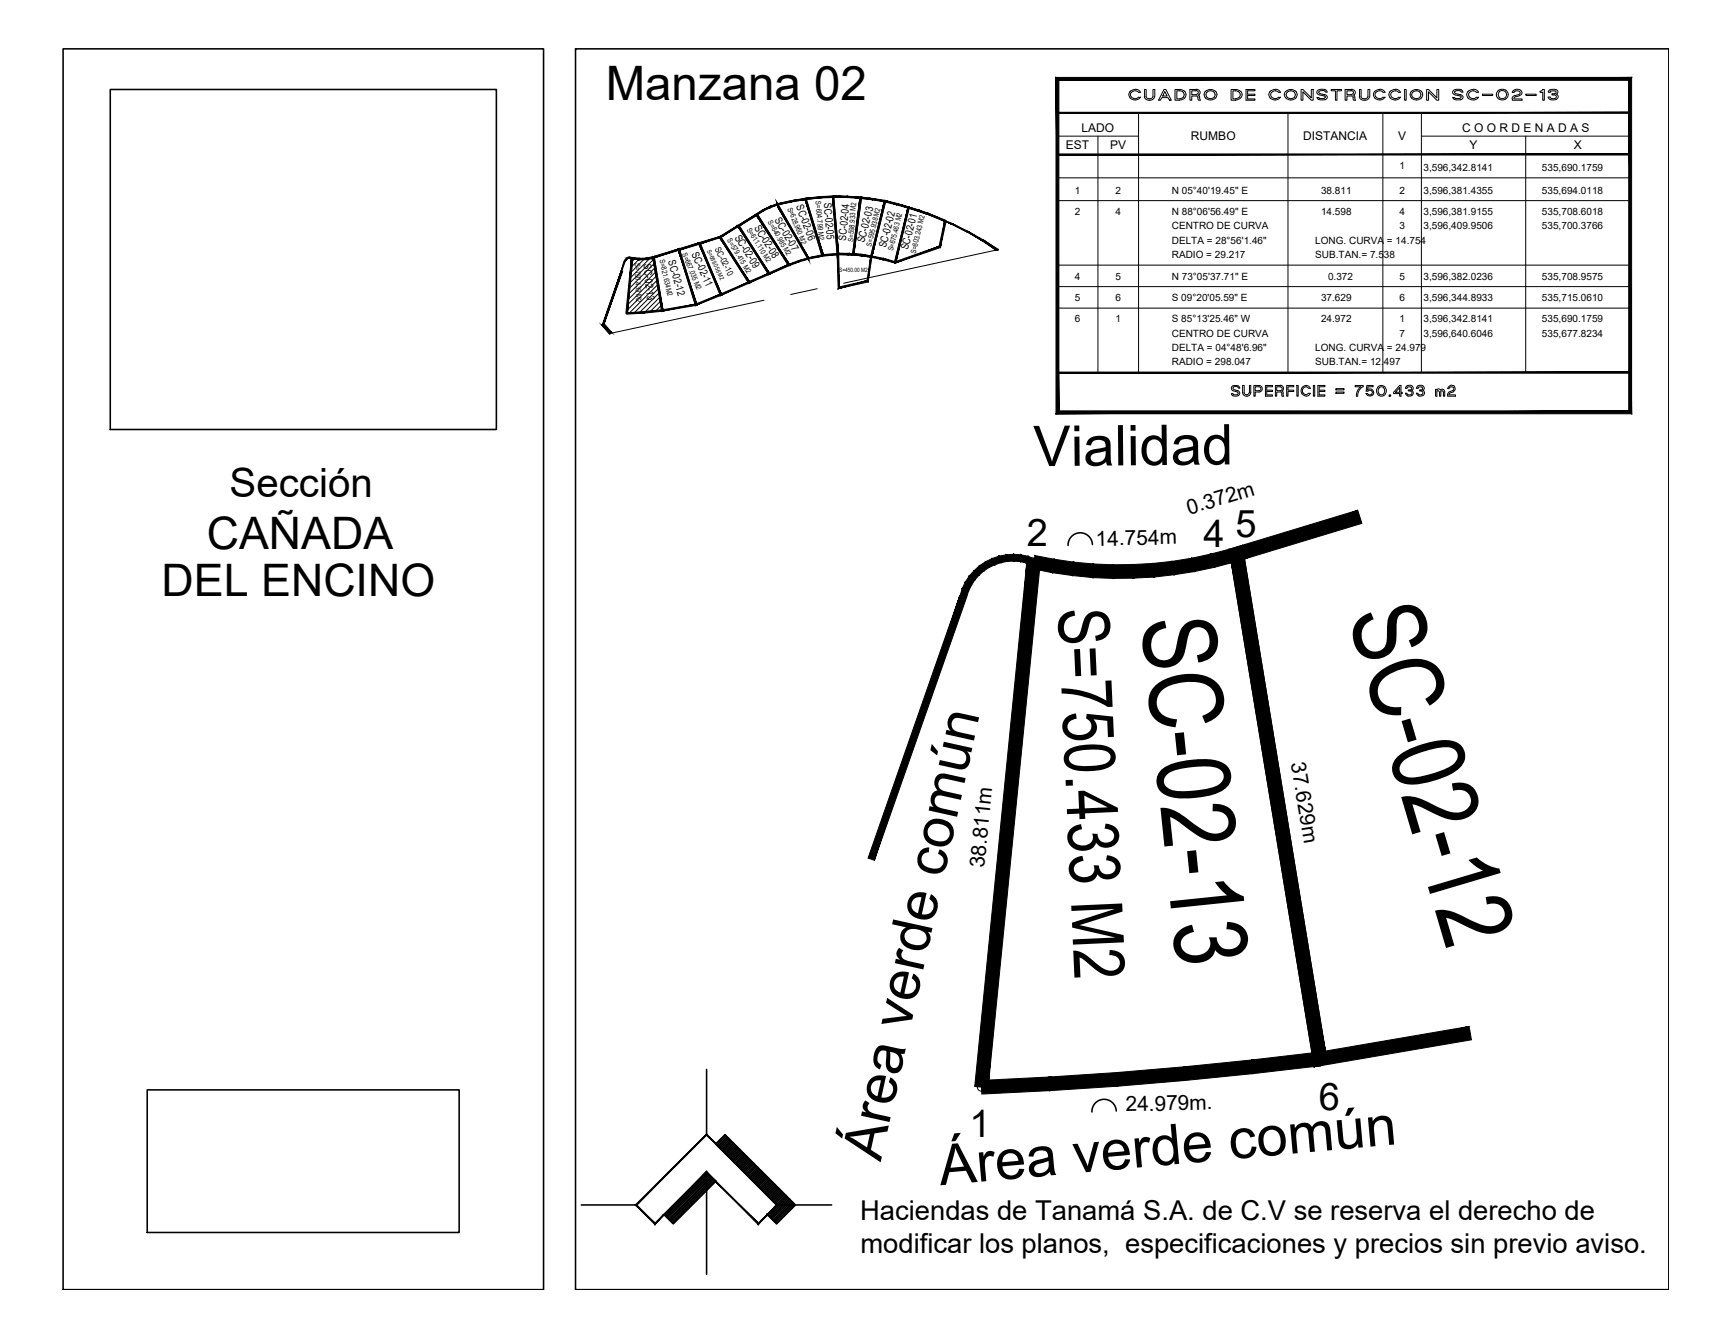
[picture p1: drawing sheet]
<svg xmlns="http://www.w3.org/2000/svg" width="279mm" height="216mm" viewBox="0 0 279 216" stroke-linecap="round" stroke-linejoin="round" font-family="sans-serif">
<!-- layer: Polig_Lote -->
<g fill="#000" stroke="#000" stroke-width=".16">
<path d="M105.4 41.7l.1-.1zM105.4 41.5l.2-.1-.1 .2zM198.7 88.7l1.9-.6-1.4 2.3zM199.2 90.4l.1 .4-.4 .1z"/>
<path d="M109.8 40.4l3.2-1-.1-.2zM109.5 40.2l3.4-1-3.1 1.2zM109.5 40.2l3 8.8-2.7-8.6zM109.5 40.2l3 8.8-.2 .3zM112.5 49l-.2 .3 4-1.8zM112.3 49.3l4-1.8 .3 .1zM112.8 39.3l3.5 8.2 .3 .1zM112.8 39.3h.3l3.5 8.3z"/>
<path d="M116.4 38.3l2.9-1.8-.1-.1zM116.1 38.2l3.1-1.8-2.8 1.9zM116.1 38.2l4.9 7.2-4.6-7.1zM116.1 38.2l4.9 7.2-.1 .3zM121 45.4l-.1 .3 3.1-1.5zM120.9 45.7l3.1-1.5 .4 .1zM119.2 36.5l4.8 7.7 .4 .1zM119.2 36.5l.2-.1 5 7.9z"/>
<path d="M119.4 36.5l2.9-1.7-.1-.2zM119.1 36.4l3.1-1.8-2.8 1.9zM119.1 36.4l5.1 7.6-4.8-7.5zM119.1 36.4l5.1 7.6-.1 .3zM124.2 44l-.1 .3 3.1-1.6zM124.1 44.3l3.1-1.6 .4 .2zM122.1 34.7l5.1 8 .4 .2zM122.1 34.7l.2-.1 5.3 8.3z"/>
<path d="M122.1 34.7l5.4 8-5.2-8.1zM122.1 34.7l5.4 8-.2 .2z"/>
<path d="M125.4 32.6l.2 .9 5 8.2zM125.6 33.5l5 8.2-.1 .1z"/>
<path d="M124.3 33.3l1.2-.4v.2zM124.3 33.3l.1 .2 1.1-.4zM123.2 33.9l1.1-.6 .1 .2zM123.2 33.9l.1 .2 1.1-.6zM122.2 34.6l1-.7 .1 .2zM122.2 34.6l.1 .1 1-.6z"/>
<path d="M127.7 32.4l2.4-.4v.2zM127.7 32.4l.1 .2 2.3-.4zM125.5 32.9l2.2-.5 .1 .2zM125.5 32.9v.2l2.3-.5z"/>
<path d="M130 32.1l3 9.1-2.8-9.1zM130 32.1l3 9.1-.3 .1z"/>
<path d="M132.3 31.8l2.2-.2 .1 .3zM132.3 31.8v.2l2.3-.1zM130.1 32l2.2-.2v.2zM130.1 32v.2l2.2-.2z"/>
<path d="M136.8 31.7l2.2 .1v.3zM136.8 31.7v.2l2.2 .2zM134.5 31.6l2.3 .1v.2zM134.5 31.6l.1 .3h2.2z"/>
<path d="M139 31.9l-1.2 9.1 1.3-9.1zM139 31.9l-1.2 9.1z"/>
<path d="M138.9 31.9l-1 9.2 1.2-9.2zM138.9 31.9l-1 9.2-.2-.1z"/>
<path d="M138.9 31.9l-1 9.2 1.2-9.2zM138.9 31.9l-1 9.2-.2-.1z"/>
<path d="M141 32.1l1.9 .4zM141 32.2l1.9 .3zM139 31.9l2 .2zM139 31.9l2 .3z"/>
<path d="M141 32.1l1.9 .3v.2zM141 32.1v.2l1.9 .3zM139 31.8l2 .3v.2zM139 31.8v.3l2 .2z"/>
<path d="M142.8 32.4l-2 9.1 2.2-9zM142.8 32.4l-2 9.1-.2-.1z"/>
<path d="M144.9 32.9l1.9 .5-.1 .2zM144.9 32.9l-.1 .2 1.9 .5zM142.9 32.4l2 .5-.1 .2zM142.9 32.4v.2l1.9 .5z"/>
<path d="M146.6 33.5l-1.9 8.9 2.1-8.9zM146.6 33.5l-1.9 8.9-.2-.1z"/>
<path d="M149.8 34.4l2.9 1.2-.1 .2zM149.8 34.4l-.1 .2 2.9 1.2zM146.8 33.4l3 1-.1 .2zM146.8 33.4l-.1 .2 3 1z"/>
<path d="M101.2 50.5l2.9 .1-2.9 .1zM101.2 50.5l2.9 .1v-.3zM104.1 50.3h2.9l-2.9 .3zM104.1 50.3h2.9v-.3z"/>
<path d="M102.1 41.6l1.1 .4-1.1-.2zM102.1 41.6l1.1 .4v-.3zM103.2 41.7l1.2 .2-1.2 .1zM103.2 41.7l1.2 .2-.1-.2zM104.3 41.7h1.2l-1.1 .2zM104.3 41.7h1.2l-.1-.2z"/>
<path d="M102 41.7l-.7 8.9 .9-8.9zM102 41.7l-.7 8.9h-.2z"/>
<path d="M105.4 41.7l1.4 8.4h.3zM105.6 41.4l1.5 8.7-1.7-8.4z"/>
<path d="M107 50l-.1 .3 5.4-1.2zM106.9 50.3l5.4-1.2 .3 .2zM109.5 40.4l2.8 8.7 .3 .2zM109.7 40.1l2.9 9.2-3.1-8.9zM105.7 41.6l3.8-1.2 .2-.3zM105.4 41.5l4.3-1.4-4 1.5zM105.4 41.5l1.6 8.5-1.3-8.4zM105.4 41.5l1.6 8.5-.1 .3z"/>
<path d="M116.5 47.4l-.1 .3 4.4-2.1zM116.4 47.7l4.4-2.1h.3zM116.2 38.4l4.6 7.2h.3zM116.4 38.2l4.7 7.4-4.9-7.2zM113.1 39.4l3.1-1 .2-.2zM112.8 39.2l3.6-1-3.3 1.2zM112.8 39.2l3.7 8.2-3.4-8zM112.8 39.2l3.7 8.2-.1 .3z"/>
<path d="M128.9 42.1l1.6-.5 .1 .2zM128.9 42.1l.1 .2 1.6-.5zM127.4 42.7l1.5-.6 .1 .2zM127.4 42.7l.1 .2 1.5-.6z"/>
<path d="M125.6 33.5l5.1 8.6-.3-.8zM125.4 32.6l5 8.7-4.8-7.8z"/>
<path d="M130 32.1l2.7 9.2 .3-.1zM130 32.1h.2l2.8 9.1z"/>
<path d="M130.5 41.6l2.4-.5v.3zM130.5 41.6l.1 .2 2.3-.4z"/>
<path d="M134.4 31.8l.8 9.2h.3zM134.4 31.8h.2l.9 9.2z"/>
<path d="M134.4 31.8l.8 9.2h.3zM134.4 31.8h.2l.9 9.2z"/>
<path d="M132.9 41.1l2.4-.2v.2zM132.9 41.1v.3l2.4-.3z"/>
<path d="M135.2 41l.4 5.3-.1-5.3zM135.2 41l.4 5.3-.2 .3zM135.6 46.3l-.2 .3 4.6-1.3zM135.4 46.6l4.6-1.3 .2 .2zM140.6 41.4l-.6 3.9 .2 .2zM140.6 41.4l.2 .1-.6 4z"/>
<path d="M135.3 40.9l2.5 .1v.2zM135.3 40.9v.2l2.5 .1z"/>
<path d="M142.8 32.4l-2.2 9 .2 .1zM142.8 32.4l.2 .1-2.2 9z"/>
<path d="M142.9 32.5l-2.2 9zM142.9 32.5l-2.2 9z"/>
<path d="M139.3 41.2l1.4 .2zM139.3 41.2l1.4 .3zM137.8 41l1.5 .2zM137.8 41l1.5 .2z"/>
<path d="M139.3 41.1l1.4 .2v.2zM139.3 41.1v.2l1.4 .2zM137.8 41l1.5 .1v.2zM137.8 41v.2l1.5 .1z"/>
<path d="M139 41.1l1.7 .2v.2zM139 41.1l-.1 .2 1.8 .2zM137.1 40.9l1.9 .2-.1 .2zM137.1 40.9v.3l1.8 .1zM135.3 40.9h1.8v.3zM135.3 40.9v.2l1.8 .1z"/>
<path d="M146.6 33.5l-2.1 8.8 .2 .1zM146.6 33.5h.2l-2.1 8.9z"/>
<path d="M144.6 42.3v.2l7.1-2.7zM144.6 42.5l7.1-2.7 .2 .2zM152.6 35.7l-.9 4.1 .2 .2zM152.6 35.7h.2l-.9 4.3z"/>
<path d="M142.7 41.7l1.9 .6v.2zM142.7 41.7l-.1 .3 2 .5zM140.7 41.3l2 .4-.1 .3zM140.7 41.3v.2l1.9 .5z"/>
<path d="M167.2 89.7l2.7 2.8-3.2-.7zM167.2 89.7l2.7 2.8 .4-2.2zM170.3 90.3l2.9 2.6-3.3-.4zM170.3 90.3l2.9 2.6 .2-2.1zM173.4 90.8l3.1 2.5-3.3-.4zM173.4 90.8l3.1 2.5 .1-2.2zM176.6 91.1l3.2 2.3-3.3-.1zM176.6 91.1l3.2 2.3v-2.2zM179.8 91.2l3.2 2.2h-3.2zM179.8 91.2l3.2 2.2v-2.2zM183 91.2l3.3 2-3.3 .2zM183 91.2l3.3 2-.1-2.2zM186.2 91l3.4 1.8-3.3 .4zM186.2 91l3.4 1.8-.3-2.2zM189.3 90.6l3.6 1.7-3.3 .5zM189.3 90.6l3.6 1.7-.4-2.2zM192.5 90.1l3.6 1.5-3.2 .7zM192.5 90.1l3.6 1.5-.5-2.1zM195.6 89.5l3.7 1.3-3.2 .8zM195.6 89.5l3.7 1.3-.6-2.1z"/>
<path d="M200.6 88.1l-1.7 2.8 15.3 79.9zM198.9 90.9l15.3 79.9-2.1 .4z"/>
<path d="M201 90.3l18.9-5.8-.6-2.1zM198.5 88.7l20.8-6.3-18.3 7.9zM198.5 88.7l15.6 81-13.1-79.4zM198.5 88.7l15.6 81-1.9 2.6zM214.1 169.7l-1.9 2.6 25.1-6.6zM212.2 172.3l25.1-6.6 .3 2.2z"/>
<path d="M165.8 90.6l-8.4 84.8 2.2 .3zM165.8 90.6l2.2 .3-8.4 84.8z"/>
<path d="M158.4 174.5l11.1 1.6-10.9 .6zM158.4 174.5l11.1 1.6-.1-2.2zM169.4 173.9l11.1 1.5-11 .7zM169.4 173.9l11.1 1.5-.2-2.2zM180.3 173.2l11.2 1.3-11 .9zM180.3 173.2l11.2 1.3-.3-2.2zM191.2 172.3l11.2 1.1-10.9 1.1zM191.2 172.3l11.2 1.1-.3-2.2zM202.1 171.2l11.2 .9-10.9 1.3zM202.1 171.2l11.2 .9-.3-2.2z"/>
</g>
<!-- layer: Polig_Mza -->
<g fill="#000" stroke="#000" stroke-width=".16">
<path d="M116.3 38.3l5.9-3.6v-.1zM116.3 38.2l5.9-3.6-5.9 3.7zM105.5 41.6l10.8-3.3v-.1zM105.4 41.5l10.9-3.3-10.8 3.4z"/>
<path d="M116.3 38.3l5.9-3.6v-.1zM116.3 38.2l5.9-3.6-5.9 3.7zM105.5 41.6l10.8-3.3v-.1zM105.4 41.5l10.9-3.3-10.8 3.4z"/>
<path d="M100.8 42.3l-3.5 10 .1 .1zM100.8 42.3h.2l-3.6 10.1z"/>
<path d="M100.5 43.8l-3.1 8.7h.1zM100.5 43.8h.1l-3.1 8.7z"/>
<path d="M102.1 41.6l1.1 .3-1.1-.1zM102.1 41.6l1.1 .3v-.1zM103.2 41.8l1.2 .1h-1.2zM103.2 41.8l1.2 .1-.1-.1zM104.3 41.8l1.2-.2-1.1 .3zM104.3 41.8l1.2-.2-.1-.1z"/>
<path d="M102 41.7l.1 .1v-.2zM102 41.6h.1l-.1 .1z"/>
<path d="M102.1 41.6l1.1 .3-1.1-.1zM102.1 41.6l1.1 .3v-.1zM103.2 41.8l1.2 .1h-1.2zM103.2 41.8l1.2 .1-.1-.1zM104.3 41.8l1.2-.2-1.1 .3zM104.3 41.8l1.2-.2-.1-.1z"/>
<path d="M102 41.7l.1 .1v-.2zM102 41.6h.1l-.1 .1z"/>
<path d="M101.7 41.5l.4 .1v.2zM101.7 41.5v.2l.4 .1zM101.3 41.6l.4-.1v.2zM101.3 41.6l.1 .2 .3-.1zM101 41.9l.3-.3 .1 .2zM101 41.9l.1 .1 .3-.2zM101 41.9l.1 .1-.3 .3zM101.1 42l-.3 .3h.2z"/>
<path d="M158.7 38.8l2.3 1.6h-.1zM158.7 38.8l-.1 .1 2.3 1.5zM156.2 37.4l2.5 1.4-.1 .1zM156.2 37.4l2.4 1.5zM153.7 36.1l2.5 1.3zM153.7 36.1l-.1 .1 2.6 1.2zM151.1 34.9l2.6 1.2-.1 .1zM151.1 34.9l-.1 .1 2.6 1.2zM148.4 33.9l2.7 1-.1 .1zM148.4 33.9v.2l2.6 .9zM145.7 33.1l2.7 .8v.2zM145.7 33.1v.1l2.7 .9zM142.9 32.4l2.8 .7v.1zM142.9 32.4v.1l2.8 .7zM140.4 32l2.5 .4v.1zM140.4 32v.1l2.5 .4zM138 31.8l2.4 .2v.1zM138 31.8v.1l2.4 .2zM135.5 31.7l2.5 .1v.1zM135.5 31.7v.1l2.5 .1zM133 31.8l2.5-.1v.1zM133 31.8v.1l2.5-.1zM130.5 32l2.5-.2v.1zM130.5 32v.1l2.5-.2zM128 32.4l2.5-.4v.1zM128 32.4v.1l2.5-.4zM125.5 32.9l2.5-.5v.1zM125.5 32.9v.2l2.5-.6zM124.3 33.4l1.2-.5v.2zM124.3 33.4l.1 .1 1.1-.4zM123.2 33.9l1.1-.5 .1 .1zM123.2 33.9l.1 .1 1.1-.5zM122.2 34.6l1-.7 .1 .1zM122.2 34.6v.1l1.1-.7z"/>
<path d="M158.8 38.7l2.4 1.6v.1zM158.8 38.7v.2l2.4 1.5zM156.3 37.4l2.5 1.3v.2zM156.3 37.4v.1l2.5 1.4zM153.7 36.1l2.6 1.3v.1zM153.7 36.1v.1l2.6 1.3zM151.1 35l2.6 1.1v.1zM151.1 35v.1l2.6 1.1zM148.4 34l2.7 1v.1zM148.4 34v.1l2.7 1zM145.7 33.1l2.7 .9v.1zM145.7 33.1v.1l2.7 .9zM142.9 32.4l2.8 .7v.1zM142.9 32.4v.1l2.8 .7zM140.4 32l2.5 .4v.1zM140.4 32v.1l2.5 .4zM138 31.8l2.4 .2v.1zM138 31.8v.1l2.4 .2zM135.5 31.7l2.5 .1v.1zM135.5 31.7v.1l2.5 .1zM133 31.8l2.5-.1v.1zM133 31.8v.1l2.5-.1zM130.5 32l2.5-.2v.1zM130.5 32v.1l2.5-.2zM128 32.4l2.5-.4v.1zM128 32.4v.1l2.5-.4zM125.5 32.9l2.5-.5v.1zM125.5 32.9v.2l2.5-.6zM124.3 33.4l1.2-.5v.2zM124.3 33.4l.1 .1 1.1-.4zM123.2 33.9l1.1-.5 .1 .1zM123.2 33.9l.1 .1 1.1-.5zM122.2 34.6l1-.7 .1 .1zM122.2 34.6v.1l1.1-.7z"/>
<path d="M166.1 89.8l1.1 .5-.5 1zM166.1 89.8l-.4 1.1 1 .4zM164.9 89.6l1.2 .2-.4 1.1zM164.9 89.6l-.2 1.1 1 .2zM163.7 89.5l1.2 .1-.2 1.1zM163.7 89.5v1.1l1 .1zM162.5 89.6l1.2-.1v1.1zM162.5 89.6l.2 1h1zM161.4 89.8l1.1-.2 .2 1zM161.4 89.8l.3 1.1 1-.3zM160.3 90.2l1.1-.4 .3 1.1zM160.3 90.2l.4 1 1-.3zM159.2 90.7l1.1-.5 .4 1zM159.2 90.7l.6 .9 .9-.4zM158.2 91.3l1-.6 .6 .9zM158.2 91.3l.7 .9 .9-.6zM157.3 92.1l.9-.8 .7 .9zM157.3 92.1l.8 .8 .8-.7zM157.3 92.1l.8 .8-1.6 .1zM156.5 93l.9 .7 .7-.8zM156.5 93l.9 .7-1.5 .3zM155.9 94l1 .5 .5-.8zM155.9 94l1 .5-1.5 .6zM155.4 95.1l1 .4 .5-1zM155.4 95.1l1 .4-1.3 .7zM155.1 96.2l1 .2 .3-.9z"/>
<path d="M155 96.2l-14.8 42.4 1 .3zM155 96.2l1.1 .2-14.9 42.5z"/>
</g>
<!-- layer: CVL_PUNTO -->
<g fill="none" stroke="#000" stroke-width=".16">
<path d="M166.9 90.8h.1M199 89.7h.1M199.8 89.5h.1M158.5 175.6h.1M213.1 171h.1"/>
<circle cx="166.9" cy="90.8" r=".66"/>
<circle cx="198.9" cy="89.7" r=".66"/>
<circle cx="199.7" cy="89.4" r=".66"/>
<circle cx="158.5" cy="175.5" r=".66"/>
<circle cx="213.1" cy="171" r=".66"/>
</g>
<!-- layer: CVL_CUADCON -->
<g fill="#000" stroke="#000" stroke-width=".16">
<path d="M170.5 12.5l.5 .5 92.5-.5zM171 13l92.5-.5-.5 .5zM263.5 12.5l-.5 .5 .5 53.8zM263 13l.5 53.8-.5-.4zM170.5 66.8h93l-.5-.4zM170.5 66.8l.5-.4h92zM170.5 12.5v54.3l.5-.4zM170.5 12.5l.5 .5v53.4z"/>
<path d="M170.8 18.1v.2l92.5-.2zM170.8 18.3l92.5-.2v.2z"/>
<path d="M170.8 24.9v.1l92.5-.1zM170.8 25l92.5-.1v.1z"/>
<path d="M170.8 60.1v.2l92.5-.2zM170.8 60.3l92.5-.2v.2z"/>
</g>
<!-- layer: CVL_CUADCON_LIN -->
<g fill="none" stroke="#000" stroke-width=".16">
<path d="M183.9 18.2v42M208 18.2v42M223.3 18.2v42M229.6 18.2v42M170.8 28.7h92.5M170.8 32.4h92.5M170.8 22h13.1M177.3 22v38.2M229.6 22h33.7M246.4 22v38.2M170.8 42.8h92.5M170.8 46.3h92.5"/>
<path d="M170.8 49.8h92.5M170.8 60.2h92.5"/>
</g>
<!-- layer: CVL_CUADCON_TIT -->
<g fill="none" stroke="#000" stroke-width=".16">
<path d="M198.9 63.5a.67 .67 0 0 0 1 .4M198.9 63.6h.2M199.1 63.5l.1 .2M199.2 62.3a.44 .44 0 0 0-.3 .4 .44 .44 0 0 0 .3 .4M199.2 62.5l-.1 .2 .2 .2M199.2 62.3h.8M199.2 63.1l.6 .2M199.3 62.9l.6 .2M199.8 63.3l.1 .3a.59 .59 0 0 1-.7 .1M199.9 63.1a.44 .44 0 0 1 .3 .4 .44 .44 0 0 1-.3 .4M200 62.3l.2 .4-.2-.1a.51 .51 0 0 0-.8-.1M200.7 63.4v-1.2h.2v1.2"/>
<path d="M200.7 63.4a.66 .66 0 0 0 .6 .6 .66 .66 0 0 0 .7-.6M200.9 63.4l.1 .2 .3 .1M201.3 63.8h.1M201.7 63.4v.2l-.3 .1M201.8 63.4v-1.2h.2v1.2M203.3 62.2a.53 .53 0 0 1 .6 .6 .53 .53 0 0 1-.6 .5M203.3 62.5a.32 .32 0 0 1 .4 .3 .32 .32 0 0 1-.4 .3M203.4 62.5h-.7v.6h.7M203.4 62.2h-.9v1.8h.2v-.7h.7M204.4 62.2h1.1v.3h-.9v.5h.9v.2h-.9v.6h.9v.2h-1.1zM206.7 62.5h-.5v.6h.5M206.8 62.5h.1"/>
<path d="M206.8 62.2a.53 .53 0 0 1 .5 .4 .53 .53 0 0 1-.2 .6M206.8 62.5a.32 .32 0 0 1 .3 .3 .32 .32 0 0 1-.4 .3M206.8 62.2h-.8v1.8h.2v-.7h.6M206.8 63.3l.2 .2M207 63.5l.1 .5M207.1 63.1l.1 .4M207.1 64h.2M207.2 63.5l.1 .5M207.8 62.2h1.1v.3h-.9v.5h.9v.2h-.9v.8h-.2zM209.5 62.2h.2v1.8h-.2zM210.3 62.6l-.2 .5 .2 .5M210.3 63.6l.6 .3"/>
<path d="M210.3 62.6a.74 .74 0 0 1 1.3 .1M210.5 63.4l.1 .2a.45 .45 0 0 0 .7-.1M211.3 62.7a.58 .58 0 0 0-.8-.1 .58 .58 0 0 0-.1 .9M211.4 63.5h.3M211.4 62.7h.3M211.6 63.5l-.4 .4-.3 .1M212.1 62.2h.2v1.8h-.2zM212.8 62.2h1.2v.3h-1v.5h1v.2h-1v.6h1v.2h-1.2zM215.8 62.8h1.3v.2h-1.3zM215.8 63.3h1.3v.2h-1.3zM219.1 64h.2M220.1 62.4a1.63 1.63 0 0 0-.8 1.6"/>
<path d="M220.2 62.5v-.3h-1.4v.3h1a1.71 1.71 0 0 0-.7 1.5M220.6 63.5a.67 .67 0 0 0 1.1 .2M220.6 63.6h.3M220.8 62.9a.6 .6 0 0 1 .9 0 .6 .6 0 0 1 0 .9M220.9 63.5a.44 .44 0 0 0 .6 .2M220.9 63v-.5h.9v-.3h-1l-.2 1h.3M220.9 63.2a.38 .38 0 0 1 .6-.1 .38 .38 0 0 1-.1 .6M222.7 62.4a.95 .95 0 0 0 0 1.5M222.7 62.4a.85 .85 0 0 1 1.1 .3 .85 .85 0 0 1-.3 1.2M222.7 63.8l.3 .2 .5-.2M222.7 62.7l.4-.2 .4 .2M222.7 62.7a.6 .6 0 0 0-.1 .8 .6 .6 0 0 0 .8 .2l.1-.1"/>
<path d="M223.5 62.7l.1 .6-.1 .2M224.4 63.8h.2v.2h-.2zM226 62.2h.3v1.1h.2v.3h-.2v.4h-.3v-.4h-.9v-.3zM226 62.6v.7h-.6zM227 63.5h.2M227 63.5l.3 .4M227 62.7h.2a.36 .36 0 0 1 .5-.2 .36 .36 0 0 1 .2 .4l-.1 .1M227.2 63.5l.2 .3M227.2 62.3l-.2 .4M227.2 62.3a.57 .57 0 0 1 .8-.1 .57 .57 0 0 1 .1 .8l-.1 .1M227.8 63.1a.32 .32 0 0 1 .2 .3 .32 .32 0 0 1-.2 .4l-.4-.1M227.8 63h-.4v.1h.4"/>
<path d="M228 63a.53 .53 0 0 1 .2 .7 .53 .53 0 0 1-.7 .3l-.2-.1M228.8 63.5h.2M228.8 63.5l.3 .4M228.8 62.7h.3M229 63.5a.44 .44 0 0 0 .6 .2M229 62.3l-.2 .4M229 62.3a.57 .57 0 0 1 .7-.1 .57 .57 0 0 1 .2 .8l-.1 .1M229.1 62.5l-.1 .2M229.5 63.1a.32 .32 0 0 1 .3 .3 .32 .32 0 0 1-.2 .4M229.6 63h-.3v.1h.3M229.6 62.5l.2 .3-.3 .2M229.6 62.5h-.5"/>
<path d="M229.8 63a.54 .54 0 0 1 .2 .7 .54 .54 0 0 1-.7 .3l-.2-.1M232 62.9a.36 .36 0 0 1 .6 .1M232.1 63.3l.1-.2 .2 .2M232.1 63v-.1h-.3v1.1h.3v-.7M232.5 63.3v.7h.2v-.7M232.6 63a.36 .36 0 0 1 .4-.2 .36 .36 0 0 1 .3 .4M232.7 63.3l.2-.2 .2 .2M233.3 63.2v.8h-.2v-.7M233.8 62.8h.2M234.2 62.3l-.4 .4M234.2 62.3h.5l.2 .1M234.2 63.2a.61 .61 0 0 0-.4 .8h1.3v-.2h-1.1l.2-.4"/>
<path d="M234.2 62.5l-.2 .2M234.2 62.5l.5 .1M234.7 63l-.5 .2M234.7 62.6a.28 .28 0 0 1 0 .4M234.7 63.3l-.4 .1M234.9 62.4l.1 .5-.3 .3"/>
</g>
<!-- layer: 0 -->
<path d="M17.8 14.4h62.4v55h-62.4zM176.4 87.9a1.97 1.97 0 0 0-2-1.9 1.97 1.97 0 0 0-1.9 2.1M23.8 176h50.4v23h-50.4zM180.3 179.4a1.97 1.97 0 0 0-2.1-1.9 1.97 1.97 0 0 0-1.9 2.1" fill="none" stroke="#000" stroke-width=".25"/>
<!-- layer: Polig_Lote -->
<path d="M113 39.3l2.9 6.9M105.6 41.5l1.4 8.6" fill="none" stroke="#000" stroke-width=".16"/>
<!-- layer: Polig_Mza -->
<path d="M161 40.4h.1" fill="none" stroke="#000" stroke-width=".16"/>
<!-- layer: 0 -->
<g fill="none" stroke="#000" stroke-width=".16">
<path d="M102.5 41.8l-.4 .5M103.2 41.8l-1.2 1.3M104 41.8l-2.1 2.2M105 41.7l-3.2 3.2M105.6 41.8l-3.9 3.9M105.7 42.5l-4.1 4.1M105.8 43.2l-4.3 4.3M105.9 43.9l-4.5 4.5M106 44.5l-4.7 4.7M106.2 45.2l-5 4.9M106.3 45.9l-4.7 4.7M106.4 46.6l-4 4"/>
<path d="M106.5 47.3l-3.3 3.2M106.6 47.9l-2.5 2.5M106.7 48.6l-1.7 1.7M106.8 49.3l-.9 1M106.9 50l-.1 .2"/>
</g>
<!-- layer: CVL_LOTIF -->
<path d="M123.4 48.5l-24.9 5.4M132 46.6l-4.3 1M161.2 40.3l-24.9 5.4" fill="none" stroke="#000" stroke-width=".16"/>
<!-- layer: 0 -->
<path d="M97.2 52.5l1.3 1.5 .3-.3zM97.2 52.5l.3-.3 1.3 1.5z" fill="#000" stroke="#000" stroke-width=".16"/>
<!-- layer: C-PIE -->
<g fill="none" stroke="#000" stroke-width=".25">
<path d="M10.2 7.9h77.6v200.4h-77.6zM92.9 7.9h176.6v200.4h-176.6zM114.1 172.7v10.5M93.9 194.6h8.8M114.1 189.3l1.5 1.5-6.9 6.8-1.4-1.5zM114.1 189.3l-6.8 6.9M114.1 189.3v16.5M114.3 189.5l-6.9 6.8M114.4 189.6l-6.8 6.8M114.5 189.7l-6.8 6.9M114.7 189.9l-6.9 6.8M114.8 190l-6.8 6.9"/>
<path d="M115 190.1l-6.9 6.9M115.1 190.3l-6.9 6.8M115.2 190.4l-6.8 6.8M115.4 190.6l-6.9 6.8M115.5 190.7l-6.8 6.8M115.6 184.7h.1M117.1 183.2l11.4 11.4-3.1 3-1.5-1.5 1.6-1.5-9.9-9.9zM117.2 183.3l-1.6 1.5M117.3 183.4l-1.5 1.5M117.4 183.6l-1.5 1.5M117.5 183.7l-1.4 1.5M117.7 183.8l-1.5 1.5"/>
<path d="M117.8 184l-1.4 1.4M118 184.1l-1.5 1.5M118.1 184.2l-1.5 1.5M118.2 184.4l-1.5 1.5M118.4 184.5l-1.5 1.5M118.5 184.6l-1.5 1.6M118.6 184.8l-1.4 1.5M118.8 184.9l-1.5 1.5M118.9 185.1l-1.4 1.4M119.1 185.2l-1.5 1.5M119.2 185.3l-1.5 1.5M119.3 185.5l-1.5 1.5"/>
<path d="M119.5 185.6l-1.5 1.5M119.6 185.7l-1.5 1.6M119.7 185.9l-1.4 1.5M119.9 186l-1.5 1.5M120 186.2l-1.5 1.4M120.2 186.3l-1.5 1.5M120.3 186.5l-1.5 1.4M120.4 186.6l-1.5 1.5M120.6 186.7l-1.5 1.5M120.7 186.8l-1.5 1.5M120.8 187l-1.4 1.5M121 187.1l-1.5 1.5"/>
<path d="M121.1 187.3l-1.5 1.4M121.3 187.4l-1.5 1.5M121.4 187.6l-1.5 1.4M121.5 187.7l-1.5 1.5M121.7 187.8l-1.5 1.5M121.8 187.9l-1.5 1.5M121.9 188.1l-1.4 1.5M122.1 188.2l-1.5 1.5M122.2 188.4l-1.5 1.4M122.4 188.5l-1.5 1.5M122.5 188.6l-1.5 1.5M122.6 188.8l-1.5 1.5"/>
<path d="M122.8 188.9l-1.5 1.5M122.9 189l-1.5 1.5M123 189.2l-1.4 1.5M123.2 189.3l-1.5 1.5M123.3 189.5l-1.5 1.4M123.5 189.6l-1.5 1.5M123.6 189.7l-1.5 1.5M123.7 189.9l-1.5 1.5M123.9 190l-1.5 1.5M123.9 196.1h.1M124 190.1l-1.5 1.5M124.1 190.3l-1.4 1.5"/>
<path d="M124.3 190.4l-1.5 1.5M124.4 190.6l-1.5 1.4M124.6 190.7l-1.6 1.5M124.7 190.8l-1.5 1.5M124.8 191l-1.5 1.5M125 191.1l-1.5 1.5M125.1 191.2l-1.5 1.5M125.3 191.4l-1.5 1.4M125.4 191.5l-1.5 1.5M125.5 194.6h.1M125.5 191.7l-1.5 1.4M125.5 194.6h8.8"/>
<path d="M125.7 191.8l-1.6 1.5M125.8 191.9l-1.5 1.5M125.9 192l-1.5 1.6M126.1 192.2l-1.5 1.5M126.2 192.3l-1.5 1.5M126.4 192.5l-1.5 1.4M126.5 192.6l-1.5 1.5M126.6 192.8l-1.5 1.4M126.7 192.9l-1.4 1.5M126.9 193l-1.5 1.5M127 193.1l-3 3.1M127.2 193.3l-3.1 3"/>
<path d="M127.3 193.4l-3 3.1M127.5 193.6l-3.1 3M127.6 193.7l-3.1 3M127.7 193.9l-3 3M127.8 194l-3 3M128 194.1l-3 3.1M128.1 194.2l-3 3.1M128.3 194.4l-3.1 3M128.4 194.5l-3 3.1"/>
</g>
<g fill="#000" stroke="#000" stroke-width=".16">
<path d="M114.1 189.3h.1l-.1 .1z"/>
<path d="M114.1 189.2l-6.8 7 6.8-6.8zM114.1 189.2l-6.8 7-.1-.1zM107.2 196.1l-1.4 1.7 1.5-1.6zM107.2 196.1l-1.4 1.7v-.3zM102.6 194.6l3.2 3.2v-.3zM102.6 194.6h.3l2.9 2.9zM102.6 194.6h.3l11.2-11.5zM114.1 183.1v.2l-11.2 11.3zM114.1 183.1v.2l1.5 1.3zM114.1 183.3l1.5 1.3v.2z"/>
<path d="M115.6 184.6v.2l9.9 9.7zM115.6 184.8l9.9 9.7-.1 .2z"/>
<path d="M123.9 196.1v.1zM123.9 196.1v.1zM123.9 196.1l-1.4 1.7 1.4-1.6zM122.5 197.5l1.4-1.4-1.4 1.7zM115.6 190.8l6.9 7v-.3zM115.6 190.8v-.1l6.9 6.8zM114.1 189.4l1.5 1.4v-.1zM114.1 189.2l1.5 1.5-1.5-1.3z"/>
<path d="M125.4 194.5l-1.4 1.7 1.5-1.5zM125.4 194.5l-1.4 1.7-.1-.1z"/>
</g>
<g font-size="16.6">
<text x="184.3" y="100" transform="rotate(84 184.3 100)">SC-02-13</text>
<text x="217.6" y="99.4" transform="rotate(73 217.6 99.4)">SC-02-12</text>
</g>
<text font-size="11.5" x="170.8" y="98.3" transform="rotate(87 170.8 98.3)">S=750.433 M2</text>
<g font-size="9.1">
<text x="166.9" y="75.3" transform="rotate(-1 166.9 75.3)">Vialidad</text>
<text x="142.2" y="187.7" transform="rotate(-78 142.2 187.7)">Área verde común</text>
<text x="151.9" y="191.4" transform="rotate(-5 151.9 191.4)">Área verde común</text>
</g>
<text font-size="7.7" x="97.8" y="16.1">Manzana 02</text>
<g font-size="7.2">
<text x="33.4" y="88.6">CAÑADA</text>
<text x="26.1" y="96.2">DEL ENCINO</text>
</g>
<text font-size="6.5" x="37.1" y="80.3">Sección</text>
<text font-size="6.2" x="181.7" y="18">CUADRO DE CONSTRUCCION SC-02-13</text>
<g font-size="6.1">
<text x="165.8" y="88.2">2</text>
<text x="194.4" y="88.4">4</text>
<text x="199.5" y="86.8">5</text>
<text x="213" y="179.2">6</text>
<text x="156.6" y="183.6">1</text>
</g>
<g font-size="4.4">
<text x="138.9" y="197">Haciendas de Tanamá S.A. de C.V se reserva el derecho de</text>
<text x="139" y="202.3">modificar los planos, especificaciones y precios sin previo aviso.</text>
</g>
<g font-size="3.4">
<text x="192.1" y="83.1" transform="rotate(-17 192.1 83.1)">0.372m</text>
<text x="177" y="88.2" transform="rotate(-1 177 88.2)">14.754m</text>
<text x="208.5" y="123.3" transform="rotate(81 208.5 123.3)">37.629m</text>
<text x="158.9" y="140.2" transform="rotate(-84 158.9 140.2)">38.811m</text>
<text x="181.8" y="179.5" transform="rotate(-1 181.8 179.5)">24.979m.</text>
</g>
<g font-size="1.9">
<text x="174.7" y="21.3">LADO</text>
<text x="192.3" y="22.7">RUMBO</text>
<text x="210.5" y="22.7">DISTANCIA</text>
<text x="225.8" y="22.7">V</text>
<text x="236.1" y="21.3">C O O R D E N A D A S</text>
<text x="172.2" y="24.1">EST</text>
<text x="179.3" y="24.1">PV</text>
<text x="237.3" y="24.1">Y</text>
<text x="254.2" y="24.1">X</text>
</g>
<g font-size="1.7">
<text x="125" y="35.5" transform="rotate(60 125 35.5)">SC-02-07</text>
<text x="128.6" y="33.3" transform="rotate(70 128.6 33.3)">SC-02-06</text>
<text x="133" y="32.8" transform="rotate(85 133 32.8)">SC-02-05</text>
<text x="111.6" y="41" transform="rotate(65 111.6 41)">SC-02-11</text>
<text x="118.6" y="38.4" transform="rotate(57 118.6 38.4)">SC-02-09</text>
<text x="121.7" y="36.8" transform="rotate(58 121.7 36.8)">SC-02-08</text>
<text x="136.6" y="38.9" transform="rotate(-85 136.6 38.9)">SC-02-04</text>
<text x="139.6" y="39.3" transform="rotate(-76 139.6 39.3)">SC-02-03</text>
<text x="143.1" y="40.1" transform="rotate(-76 143.1 40.1)">SC-02-02</text>
<text x="146.7" y="40.4" transform="rotate(-76 146.7 40.4)">SC-02-01</text>
<text x="103.9" y="42.6" transform="rotate(84 103.9 42.6)">SC-02-13</text>
<text x="107.9" y="42.2" transform="rotate(73 107.9 42.2)">SC-02-12</text>
</g>
<g font-size="1.6">
<text x="226" y="27.3">1</text>
<text x="229.9" y="27.6">3,596,342.8141</text>
<text x="249" y="27.6">535,690.1759</text>
<text x="173.6" y="31.3">1</text>
<text x="173.6" y="34.7">2</text>
<text x="180.2" y="31.3">2</text>
<text x="180.2" y="34.7">4</text>
<text x="189.3" y="31.3">N 05°40'19.45&quot; E</text>
<text x="189.3" y="34.7">N 88°06'56.49&quot; E</text>
<text x="213.3" y="31.3">38.811</text>
<text x="213.3" y="34.7">14.598</text>
<text x="226" y="31.3">2</text>
<text x="226" y="34.7">4</text>
<text x="229.9" y="31.3">3,596,381.4355</text>
<text x="229.9" y="34.7">3,596,381.9155</text>
<text x="249" y="31.3">535,694.0118</text>
<text x="249" y="34.7">535,708.6018</text>
<text x="189.3" y="37">CENTRO DE CURVA</text>
<text x="189.3" y="39.3">DELTA = 28°56'1.46&quot;</text>
<text x="189.3" y="41.7">RADIO = 29.217</text>
<text x="212.4" y="39.3">LONG. CURVA = 14.754</text>
<text x="212.4" y="41.7">SUB.TAN.= 7.538</text>
<text x="226" y="37">3</text>
<text x="229.9" y="37">3,596,409.9506</text>
<text x="249" y="37">535,700.3766</text>
<text x="173.6" y="45.1">4</text>
<text x="180.2" y="45.1">5</text>
<text x="189.3" y="45.1">N 73°05'37.71&quot; E</text>
<text x="214.5" y="45.1">0.372</text>
<text x="226" y="45.1">5</text>
<text x="229.9" y="45.1">3,596,382.0236</text>
<text x="249" y="45.1">535,708.9575</text>
<text x="173.6" y="48.6">5</text>
<text x="173.6" y="52">6</text>
<text x="180.2" y="48.6">6</text>
<text x="180.2" y="52">1</text>
<text x="189.3" y="48.6">S 09°20'05.59&quot; E</text>
<text x="189.3" y="52">S 85°13'25.46&quot; W</text>
<text x="213.3" y="48.6">37.629</text>
<text x="213.3" y="52">24.972</text>
<text x="226" y="48.6">6</text>
<text x="226" y="52">1</text>
<text x="229.9" y="48.6">3,596,344.8933</text>
<text x="229.9" y="52">3,596,342.8141</text>
<text x="249" y="48.6">535,715.0610</text>
<text x="249" y="52">535,690.1759</text>
<text x="189.3" y="54.4">CENTRO DE CURVA</text>
<text x="189.3" y="56.7">DELTA = 04°48'6.96&quot;</text>
<text x="189.3" y="59">RADIO = 298.047</text>
<text x="212.4" y="56.7">LONG. CURVA = 24.979</text>
<text x="212.4" y="59">SUB.TAN.= 12.497</text>
<text x="226" y="54.4">7</text>
<text x="229.9" y="54.4">3,596,640.6046</text>
<text x="249" y="54.4">535,677.8234</text>
</g>
<text font-size="1.5" x="115.4" y="40.1" transform="rotate(63 115.4 40.1)">SC-02-10</text>
<g font-size="1.2">
<text x="124" y="35.9" transform="rotate(60 124 35.9)">S=640.985 M2</text>
<text x="127.2" y="33.7" transform="rotate(68 127.2 33.7)">S=628.960 M2</text>
<text x="131.7" y="32.5" transform="rotate(85 131.7 32.5)">S=604.799 M2</text>
<text x="110.1" y="41.1" transform="rotate(67 110.1 41.1)">S=667.035 M2</text>
<text x="117.4" y="38.8" transform="rotate(59 117.4 38.8)">S=579.415 M2</text>
<text x="120.6" y="37.1" transform="rotate(58 120.6 37.1)">S=611.110 M2</text>
<text x="137.8" y="39" transform="rotate(-86 137.8 39)">S=598.933 M2</text>
<text x="140.7" y="39.8" transform="rotate(-77 140.7 39.8)">S=595.938 M2</text>
<text x="144.3" y="40.6" transform="rotate(-76 144.3 40.6)">S=675.463 M2</text>
<text x="147.9" y="41" transform="rotate(-77 147.9 41)">S=803.243 M2</text>
<text x="102.5" y="42.5" transform="rotate(88 102.5 42.5)">S=750.433 M2</text>
<text x="106.5" y="42" transform="rotate(77 106.5 42)">S=821.634M2</text>
</g>
<g font-size="1">
<text x="114.2" y="40.5" transform="rotate(65 114.2 40.5)">S=689.056 M2</text>
<text x="135.5" y="43.9">S=450.00 M2</text>
</g>
</svg>
